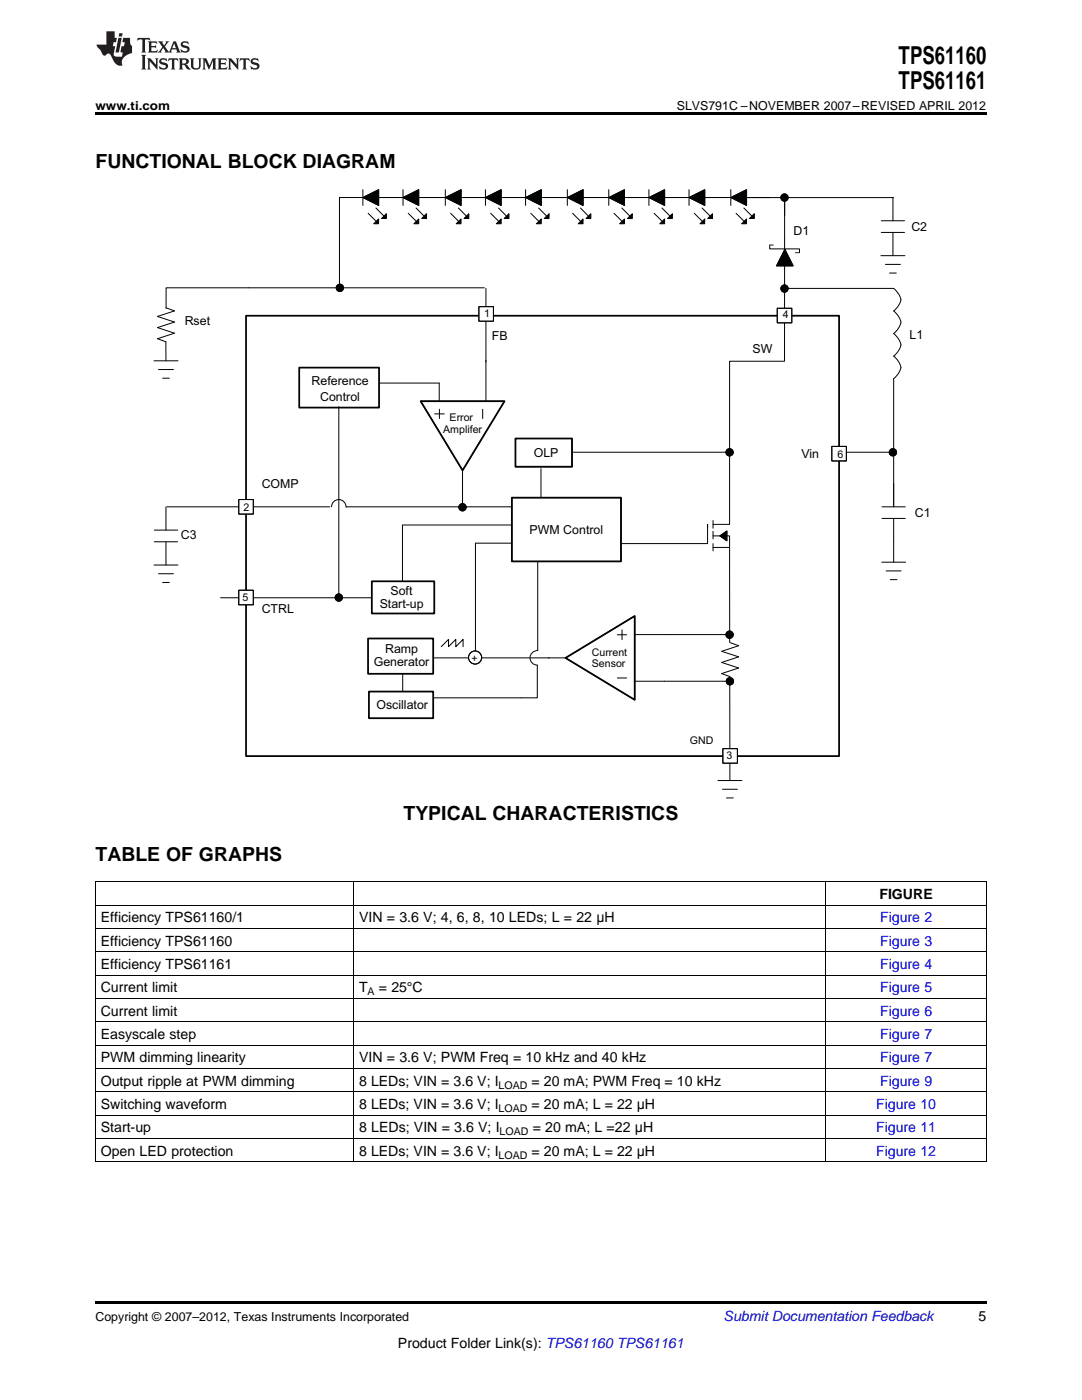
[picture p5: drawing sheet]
<svg xmlns="http://www.w3.org/2000/svg" width="216mm" height="279mm" viewBox="0 0 216 279" stroke-linecap="round" stroke-linejoin="round" font-family="sans-serif">
<g fill="#231f20">
<path d="M27.5 7.6l-.1 .5 .4-.2h.6v.1v2.1l-.2 .4h1l-.3-.4v-2.1l.1-.1h.5l.5 .2-.2-.5zM29.5 8.3l.2 .3v1.5l-.2 .4h1.8l.2-.6a1.04 1.04 0 0 1-1.3 .2v-.7h.6l.3 .2v-.6l-.3 .2h-.6v-.6l.8-.1 .4 .3-.2-.5zM31.5 8.3l.9 1.1-.9 1.1h.8l-.2-.2 .5-.7 .4 .7-.2 .2h1.5l-.1-.2 .1-.4h.9l.1 .4-.2 .2h1l-.3-.3-.7-1.9h-.5l-.9 2-.8-1 .9-1h-.8l.1 .3-.3 .5-.4-.6 .2-.2zM34.7 8.6l.4 1h-.7zM36.3 8.4a.63 .63 0 0 0-.2 .7 .63 .63 0 0 0 .6 .4l.6 .2 .1 .2a.75 .75 0 0 1-.7 .4 .75 .75 0 0 1-.6-.5l.1 .7 .1-.1a1.11 1.11 0 0 0 1.5-.6 1.13 1.13 0 0 0-1.2-.8l-.1-.4a1.04 1.04 0 0 1 1.2 .2l-.2-.5-.1 .1-.5-.2zM28.2 10.9l.2 .4v2.2l-.2 .4h1l-.3-.4v-2.2l.3-.4zM29.3 11.6l.3 .4v1.5l-.3 .4h.8l-.2-.4v-1.3l1.5 1.7v-1.9l.2-.4h-.7l.2 .4v.9l-1.1-1.3zM32 11.8a.62 .62 0 0 0-.2 .7 .62 .62 0 0 0 .6 .4l.6 .1 .1 .3a.76 .76 0 0 1-.7 .3 .76 .76 0 0 1-.6-.4l.1 .7 .1-.1a1.11 1.11 0 0 0 1.5-.6 1.13 1.13 0 0 0-1.2-.8l-.1-.4a1.04 1.04 0 0 1 1.2 .2l-.2-.6-.1 .1-.5-.1zM33.7 11.6l-.2 .6a.61 .61 0 0 1 .8-.3v1.6l-.2 .4h.9l-.2-.4v-1.6a.63 .63 0 0 1 .8 .3l-.2-.6zM35.6 11.6l.3 .4v1.5l-.3 .4h1l-.2-.2v-.8l.5 .2a.76 .76 0 0 0 1.2 .7l-1-1a.58 .58 0 0 0 .6-.5 .58 .58 0 0 0-.5-.6zM36.4 11.9h.1a.45 .45 0 0 1 .5 .1 .45 .45 0 0 1 .1 .5l-.7 .2zM37.9 11.6l.2 .2a2.17 2.17 0 0 0 .3 1.9 .99 .99 0 0 0 1.6-.6v-1.1l.2-.4h-.7l.2 .2a1.92 1.92 0 0 1-.2 1.8 .6 .6 0 0 1-.9-.5v-1.1l.2-.4zM40.4 11.6l.2 .4v1.5l-.2 .4h.7l-.2-.4v-1.4l.8 1.8 .8-1.8v1.4l-.2 .4h.9l-.2-.4v-1.5l.2-.4h-.8l-.6 1.5-.6-1.5zM43.4 11.6l.2 .4v1.5l-.2 .4h1.8l.2-.6a1.04 1.04 0 0 1-1.3 .1v-.6h.5l.4 .2v-.6l-.4 .2h-.5v-.7h.8l.3 .3-.1-.6zM45.5 11.6l.2 .4v1.5l-.2 .4h.7l-.2-.4v-1.3l1.5 1.7v-1.9l.2-.4h-.7l.2 .4v.9l-1.1-1.3zM47.9 11.6l-.1 .6a.61 .61 0 0 1 .8-.3v1.6l-.3 .4h1l-.3-.4 .1-1.6a.63 .63 0 0 1 .7 .3l-.1-.6zM50.2 11.8a.62 .62 0 0 0-.2 .7 .62 .62 0 0 0 .6 .4l.6 .1 .2 .3a.76 .76 0 0 1-.8 .3 .76 .76 0 0 1-.6-.4l.1 .7 .2-.1a1.11 1.11 0 0 0 1.5-.6 1.13 1.13 0 0 0-1.3-.8l-.1-.4a1.04 1.04 0 0 1 1.2 .2l-.1-.6-.2 .1-.5-.1z"/>
<path d="M21.2 6.3v2.6h-1.9l.1 .4 .7 .9a.91 .91 0 0 0 1 .8 .56 .56 0 0 1 .5-.3 .56 .56 0 0 1 .5 .3l.4 .8a1.53 1.53 0 0 0 1.9 1.2 1.54 1.54 0 0 1 1-2.1l.9-.3v-1.4a1.52 1.52 0 0 1-.3-1.6h-1.4l-.2 .8h.5l-.2 .8h-.4l-.2 1v.2l.4 .1-.2 .8a1.93 1.93 0 0 1-1.6-.3l.3-1.8h-.5l.2-.8h.4l.2-.8h-.4v-1.3zM23.6 7.6l-.6 2.9h.7l.6-2.9zM23.8 6.6l-.1 .7h.6l.2-.7z"/>
</g>
<path d="M74.7 76.5h12.9M92.3 90.3v10.8M44 119.3h30.5M102.1 104.8h-21.8v12.3M141.2 105.2v-.5v3.8h-2.8M142.3 103.9v1.5M142.3 106v1.6M142.3 108.5v1.4M80.4 134.1v5.4M85.2 139.3h18.7M85.4 131.3h24.2" fill="none" stroke="#010202" stroke-width=".2"/>
<path d="M49.1 63h118.3v87.9h-118.3z" fill="none" stroke="#010202" stroke-width=".35"/>
<path d="M143.6 106.9l1.4-.9v1.9z" fill="#010202"/>
<path d="M142.3 106.9h3.3v5.4M142.3 109.3h3.3M143.6 106.9l1.4-.9v1.9zM145.6 101.6v3.1h-3.3" fill="none" stroke="#010202" stroke-width=".2"/>
<path d="M112.8 131.3l13.8-8.4v16.8z" fill="#fff"/>
<path d="M109.4 131.3h3.5M112.8 131.3l13.8-8.4v16.8zM123.2 135.3h1.8M123.2 126.7h1.8M124.1 125.7v1.9M126.6 136h6M126.7 126.6h5.9" fill="none" stroke="#010202" stroke-width=".2"/>
<path d="M112.8 131.3l13.8-8.4v16.8z" fill="none" stroke="#010202" stroke-width=".35"/>
<path d="M73.4 127.4h13v7.1h-13z" fill-rule="evenodd" fill="#fff"/>
<path d="M73.4 127.4h13v7.1h-13z" fill="none" stroke="#010202" stroke-width=".35"/>
<path d="M73.6 138h12.8v5.3h-12.8z" fill-rule="evenodd" fill="#fff"/>
<path d="M73.6 138h12.8v5.3h-12.8z" fill="none" stroke="#010202" stroke-width=".35"/>
<path d="M66.2 101.1a1.45 1.45 0 0 1 1.4-1.4 1.45 1.45 0 0 1 1.5 1.5M88 129.1l1.5-1.5v1.5l1.4-1.5v1.5l1.5-1.5v1.5" fill="none" stroke="#010202" stroke-width=".2"/>
<path d="M102.9 87.5h11.2v5.6h-11.2z" fill-rule="evenodd" fill="#fff"/>
<path d="M102.9 87.5h11.2v5.6h-11.2zM30.7 112.8h4.8M30.8 105.8h4.6M30.8 108.1h4.6M31.6 114.5h3M32.4 116.2h1.4M33.1 101.1v4.7M33.1 108.1v4.7" fill="none" stroke="#010202" stroke-width=".2"/>
<path d="M102.9 87.5h11.2v5.6h-11.2z" fill="none" stroke="#010202" stroke-width=".35"/>
<path d="M178.3 57.6h1.5v18h-1.5z" fill-rule="evenodd" fill="#fff"/>
<path d="M178.3 57.6l.7 .6a1.98 1.98 0 0 1 0 3.2l-.7 .7 .7 .6a1.99 1.99 0 0 1 0 3.2l-.7 .7 .7 .7a1.99 1.99 0 0 1 0 3.1l-.7 .7 .7 .7a1.99 1.99 0 0 1 0 3.1l-.7 .7M107.9 93.5v5.8M114.1 90.3h31.5M123.9 108.5h14.5M145.6 112.3v43.5M132.6 136h13.1M132.6 126.6h13" fill="none" stroke="#010202" stroke-width=".2"/>
<path d="M144 128.3h3.4v6.7h-3.4z" fill-rule="evenodd" fill="#fff"/>
<path d="M102.1 108.4h-7.2v22.9M145.7 128.3l1.7 .6-3.4 1.1 3.4 1.1-3.4 1.1 3.4 1.1-3.4 1.1 1.7 .6" fill="none" stroke="#010202" stroke-width=".2"/>
<circle cx="94.8" cy="131.2" r="1.31" fill="#fff"/>
<g fill="none" stroke="#010202" stroke-width=".2">
<path d="M107.3 112v17.8a1.45 1.45 0 0 0-1.5 1.4 1.45 1.45 0 0 0 1.4 1.5v6.6h-3.3"/>
<circle cx="94.8" cy="131.2" r="1.31"/>
</g>
<path d="M59.7 73.4h15.9v7.9h-15.9z" fill-rule="evenodd" fill="#fff"/>
<path d="M59.7 73.4h15.9v7.9h-15.9z" fill="none" stroke="#010202" stroke-width=".35"/>
<path d="M129.5 39.4l3.1-1.5v3.1z" fill="#010202"/>
<path d="M124.8 39.4h12.5M129.5 39.4l3.1-1.5v3.1zM129.5 37.9v3.1M132.1 41.5l1.7 1.7" fill="none" stroke="#010202" stroke-width=".2"/>
<path d="M133.2 43.6l1-.9v.9z" fill="#010202"/>
<path d="M130.5 42.6l1.7 1.7M133.2 43.6l1-.9v.9z" fill="none" stroke="#010202" stroke-width=".2"/>
<path d="M132.6 43.7v1h-.9z" fill="#010202"/>
<path d="M132.6 43.7v1h-.9z" fill="none" stroke="#010202" stroke-width=".2"/>
<path d="M137.5 39.4l3.1-1.5v3.1z" fill="#010202"/>
<path d="M132.8 39.4h12.5M137.5 39.4l3.1-1.5v3.1zM137.5 37.9v3.1M140.1 41.5l1.7 1.7" fill="none" stroke="#010202" stroke-width=".2"/>
<path d="M142.2 42.7v.9h-1z" fill="#010202"/>
<path d="M138.5 42.6l1.7 1.7M142.2 42.7v.9h-1z" fill="none" stroke="#010202" stroke-width=".2"/>
<path d="M140.6 43.7v1h-.9z" fill="#010202"/>
<path d="M140.6 43.7v1h-.9z" fill="none" stroke="#010202" stroke-width=".2"/>
<path d="M121.5 39.4l3.1-1.5v3.1z" fill="#010202"/>
<path d="M116.8 39.4h12.5M121.5 39.4l3.1-1.5v3.1zM121.5 37.9v3.1M124.1 41.5l1.7 1.7" fill="none" stroke="#010202" stroke-width=".2"/>
<path d="M125.2 43.6l1-.9v.9z" fill="#010202"/>
<path d="M122.5 42.6l1.7 1.7M125.2 43.6l1-.9v.9z" fill="none" stroke="#010202" stroke-width=".2"/>
<path d="M124.6 43.7v1h-1z" fill="#010202"/>
<path d="M124.6 43.7v1h-1z" fill="none" stroke="#010202" stroke-width=".2"/>
<path d="M145.8 39.4l3.2-1.5v3.1z" fill="#010202"/>
<path d="M141.2 39.4h12.4M145.8 39.4l3.2-1.5v3.1zM145.8 37.9v3.1M148.4 41.5l1.7 1.7" fill="none" stroke="#010202" stroke-width=".2"/>
<path d="M149.6 43.6l.9-.9v.9z" fill="#010202"/>
<path d="M146.9 42.6l1.7 1.7M149.6 43.6l.9-.9v.9z" fill="none" stroke="#010202" stroke-width=".2"/>
<path d="M149 43.7v1h-1z" fill="#010202"/>
<path d="M149 43.7v1h-1z" fill="none" stroke="#010202" stroke-width=".2"/>
<path d="M96.9 39.4l3.1-1.5v3.1z" fill="#010202"/>
<path d="M92.2 39.4h12.5M96.9 39.4l3.1-1.5v3.1zM96.9 37.9v3.1M99.5 41.5l1.7 1.7" fill="none" stroke="#010202" stroke-width=".2"/>
<path d="M100.6 43.6l1-.9v.9z" fill="#010202"/>
<path d="M97.9 42.6l1.7 1.7M100.6 43.6l1-.9v.9z" fill="none" stroke="#010202" stroke-width=".2"/>
<path d="M100 43.7v1h-1z" fill="#010202"/>
<path d="M100 43.7v1h-1z" fill="none" stroke="#010202" stroke-width=".2"/>
<path d="M104.9 39.4l3.1-1.5v3.1z" fill="#010202"/>
<path d="M100.2 39.4h12.5M104.9 39.4l3.1-1.5v3.1zM104.9 37.9v3.1M107.5 41.5l1.7 1.7" fill="none" stroke="#010202" stroke-width=".2"/>
<path d="M108.6 43.6l1-.9v.9z" fill="#010202"/>
<path d="M105.9 42.6l1.7 1.7M108.6 43.6l1-.9v.9z" fill="none" stroke="#010202" stroke-width=".2"/>
<path d="M108 43.7v1h-1z" fill="#010202"/>
<path d="M108 43.7v1h-1z" fill="none" stroke="#010202" stroke-width=".2"/>
<path d="M88.9 39.4l3.1-1.5v3.1z" fill="#010202"/>
<path d="M84.2 39.4h12.5M88.9 39.4l3.1-1.5v3.1zM88.9 37.9v3.1M91.5 41.5l1.7 1.7" fill="none" stroke="#010202" stroke-width=".2"/>
<path d="M92.6 43.6l1-.9v.9z" fill="#010202"/>
<path d="M89.9 42.6l1.7 1.7M92.6 43.6l1-.9v.9z" fill="none" stroke="#010202" stroke-width=".2"/>
<path d="M92 43.7v1h-1z" fill="#010202"/>
<path d="M92 43.7v1h-1z" fill="none" stroke="#010202" stroke-width=".2"/>
<path d="M113.2 39.4l3.1-1.5v3.1z" fill="#010202"/>
<path d="M108.5 39.4h12.5M113.2 39.4l3.1-1.5v3.1zM113.2 37.9v3.1M115.8 41.5l1.7 1.7" fill="none" stroke="#010202" stroke-width=".2"/>
<path d="M116.9 43.6l1-.9v.9z" fill="#010202"/>
<path d="M114.3 42.6l1.7 1.7M116.9 43.6l1-.9v.9z" fill="none" stroke="#010202" stroke-width=".2"/>
<path d="M116.3 43.7v1h-.9z" fill="#010202"/>
<path d="M116.3 43.7v1h-.9z" fill="none" stroke="#010202" stroke-width=".2"/>
<path d="M80.4 39.4l3.2-1.5v3.1z" fill="#010202"/>
<path d="M75.7 39.4h12.5M80.4 39.4l3.2-1.5v3.1zM80.4 37.9v3.1M83 41.5l1.7 1.7" fill="none" stroke="#010202" stroke-width=".2"/>
<path d="M84.2 43.6l.9-.9v.9z" fill="#010202"/>
<path d="M81.5 42.6l1.7 1.7M84.2 43.6l.9-.9v.9z" fill="none" stroke="#010202" stroke-width=".2"/>
<path d="M83.6 43.7v1h-1z" fill="#010202"/>
<path d="M83.6 43.7v1h-1z" fill="none" stroke="#010202" stroke-width=".2"/>
<path d="M72.4 39.4l3.2-1.5v3.1z" fill="#010202"/>
<path d="M67.7 39.4h12.5M72.4 39.4l3.2-1.5v3.1zM72.4 37.9v3.1M75 41.5l1.7 1.7" fill="none" stroke="#010202" stroke-width=".2"/>
<path d="M76.1 43.6l1-.9v.9z" fill="#010202"/>
<path d="M73.5 42.6l1.7 1.7M76.1 43.6l1-.9v.9z" fill="none" stroke="#010202" stroke-width=".2"/>
<path d="M75.5 43.7v1h-.9z" fill="#010202"/>
<path d="M75.5 43.7v1h-.9zM33.3 101.1h32.5M92.3 101.1h21" fill="none" stroke="#010202" stroke-width=".2"/>
<path d="M83.9 80.1h16.8l-8.4 13.8z" fill="#fff"/>
<path d="M87.6 76.5v3.5M97 71.9v8.2M83.9 80.1h16.8l-8.4 13.8zM86.7 82.6h2M87.7 81.7v1.8M96.3 81.7v1.8" fill="none" stroke="#010202" stroke-width=".2"/>
<path d="M83.9 80.1h16.8l-8.4 13.8z" fill="none" stroke="#010202" stroke-width=".35"/>
<path d="M47.6 99.7h2.9v2.9h-2.9z" fill-rule="evenodd" fill="#fff"/>
<path d="M97 57.6v14.6M47.6 99.7h2.9v2.9h-2.9z" fill="none" stroke="#010202" stroke-width=".2"/>
<path d="M95.6 61.2h2.9v2.9h-2.9z" fill-rule="evenodd" fill="#fff"/>
<path d="M67.7 39.4v18h28.9M49.6 57.4h18.1M95.6 61.2h2.9v2.9h-2.9z" fill="none" stroke="#010202" stroke-width=".2"/>
<path d="M31.4 61.4h3.4v6.8h-3.4z" fill-rule="evenodd" fill="#fff"/>
<g fill="none" stroke="#010202" stroke-width=".2">
<path d="M149.3 39.4h7.3M156.6 39.3v3.7M178.2 39.4v4.7M49.6 57.4h-16.5v4.1M156.5 57.6h21.8M175.8 51h4.8M175.8 44.1h4.7M175.8 46.4h4.7M176.7 52.8h3M177.5 54.5h1.3M178.2 46.4v4.6M30.7 72h4.8"/>
<path d="M31.6 73.7h3M32.4 75.5h1.4M33.1 68.2v3.8M33.1 61.4l1.7 .7-3.4 1.1 3.4 1.1-3.4 1.1 3.4 1.1-3.4 1.1 1.7 .6M178.3 96.5v4.6M175.9 112.2h4.8M176 101.1h4.6M176 103.5h4.6M176.8 113.9h3M177.6 115.7h1.4M178.3 103.5v4.6"/>
</g>
<path d="M102.1 99.3h21.8v12.7h-21.8z" fill-rule="evenodd" fill="#fff"/>
<path d="M156.6 39.3l-.1 32.8h-10.9v29.5M102.1 99.3h21.8v12.7h-21.8z" fill="none" stroke="#010202" stroke-width=".2"/>
<path d="M102.1 99.3h21.8v12.7h-21.8z" fill="none" stroke="#010202" stroke-width=".35"/>
<path d="M155.1 61.5h2.9v2.9h-2.9z" fill-rule="evenodd" fill="#fff"/>
<path d="M156.6 39.4h21.7M155.1 61.5h2.9v2.9h-2.9zM178.3 75.6v25.5M167.4 90.3h10.9" fill="none" stroke="#010202" stroke-width=".2"/>
<path d="M166 89.1h2.9v2.9h-2.9z" fill-rule="evenodd" fill="#fff"/>
<path d="M166 89.1h2.9v2.9h-2.9z" fill="none" stroke="#010202" stroke-width=".2"/>
<path d="M74.2 116h12.5v6.4h-12.5z" fill-rule="evenodd" fill="#fff"/>
<path d="M74.2 116h12.5v6.4h-12.5z" fill="none" stroke="#010202" stroke-width=".35"/>
<path d="M67.6 81.2v38.1" fill="none" stroke="#010202" stroke-width=".2"/>
<path d="M47.6 117.8h2.9v2.9h-2.9z" fill-rule="evenodd" fill="#fff"/>
<path d="M47.6 117.8h2.9v2.9h-2.9zM69.1 101.1h23.2M143.3 155.8h4.7M144.2 157.5h2.9M145 159.2h1.3" fill="none" stroke="#010202" stroke-width=".2"/>
<path d="M144.2 149.4h2.9v2.9h-2.9z" fill-rule="evenodd" fill="#fff"/>
<path d="M178.3 108.1v4.1M144.2 149.4h2.9v2.9h-2.9z" fill="none" stroke="#010202" stroke-width=".2"/>
<circle cx="67.8" cy="57.4" r=".73" fill="#010202"/>
<circle cx="67.8" cy="57.4" r=".73" fill="none" stroke="#010202" stroke-width=".2"/>
<circle cx="156.5" cy="39.4" r=".73" fill="#010202"/>
<circle cx="156.5" cy="39.4" r=".73" fill="none" stroke="#010202" stroke-width=".2"/>
<circle cx="156.5" cy="57.6" r=".73" fill="#010202"/>
<circle cx="156.5" cy="57.6" r=".73" fill="none" stroke="#010202" stroke-width=".2"/>
<circle cx="178.2" cy="90.3" r=".73" fill="#010202"/>
<circle cx="178.2" cy="90.3" r=".73" fill="none" stroke="#010202" stroke-width=".2"/>
<circle cx="92.3" cy="101.2" r=".73" fill="#010202"/>
<circle cx="92.3" cy="101.2" r=".73" fill="none" stroke="#010202" stroke-width=".2"/>
<circle cx="67.6" cy="119.3" r=".73" fill="#010202"/>
<circle cx="67.6" cy="119.3" r=".73" fill="none" stroke="#010202" stroke-width=".2"/>
<circle cx="145.6" cy="90.3" r=".73" fill="#010202"/>
<circle cx="145.6" cy="90.3" r=".73" fill="none" stroke="#010202" stroke-width=".2"/>
<circle cx="145.6" cy="126.7" r=".73" fill="#010202"/>
<circle cx="145.6" cy="126.7" r=".73" fill="none" stroke="#010202" stroke-width=".2"/>
<circle cx="145.6" cy="136" r=".73" fill="#010202"/>
<circle cx="145.6" cy="136" r=".73" fill="none" stroke="#010202" stroke-width=".2"/>
<path d="M156.6 49.8l1.7 3.3h-3.3z" fill-rule="evenodd" fill="#010202"/>
<path d="M153.6 48.9v.8h5.9v.7M156.6 49.8l1.7 3.3h-3.3z" fill="none" stroke="#010202" stroke-width=".2"/>
<path d="M153.6 48.9h.8M158.7 50.4h.8" fill="none" stroke="#231f20" stroke-width=".2"/>
<path d="M19 22.5h177.8v.5h-177.8zM19 259.7h177.8v.5h-177.8z" fill="#000"/>
<g fill="none" stroke="#000" stroke-width=".2">
<path d="M19 176h177.8M19.1 176v55.9M70.5 176v55.9M164.8 176v55.9M196.8 176v55.9M19 199.3h177.8M19 194.6h177.8M19 190h177.8M19 185.3h177.8M19 180.6h177.8M19 217.9h177.8M19 213.2h177.8"/>
<path d="M19 208.6h177.8M19 203.9h177.8M19 231.9h177.8M19 227.2h177.8M19 222.5h177.8"/>
</g>
<g font-size="4.9">
<text x="179.3" y="12.8">TPS61160</text>
<text x="179.3" y="17.8">TPS61161</text>
</g>
<g font-size="3.9">
<text x="19" y="33.5">FUNCTIONAL BLOCK DIAGRAM</text>
<text x="80.5" y="163.7">TYPICAL CHARACTERISTICS</text>
<text x="19" y="171.8">TABLE OF GRAPHS</text>
</g>
<g font-size="2.8">
<text x="175.5" y="179.4">FIGURE</text>
<text x="20.1" y="184.1">Efficiency TPS61160/1</text>
<text x="71.6" y="184.1">VIN = 3.6 V; 4, 6, 8, 10 LEDs; L = 22 μH</text>
<text x="20.1" y="188.7">Efficiency TPS61160</text>
<text x="20.1" y="193.4">Efficiency TPS61161</text>
<text x="20.1" y="198">Current limit</text>
<text x="20.1" y="202.7">Current limit</text>
<text x="71.6" y="198">T</text>
<text x="75.6" y="198">= 25°C</text>
<text x="20.1" y="207.4">Easyscale step</text>
<text x="20.1" y="212">PWM dimming linearity</text>
<text x="71.6" y="212">VIN = 3.6 V; PWM Freq = 10 kHz and 40 kHz</text>
<text x="20.1" y="216.7">Output ripple at PWM dimming</text>
<text x="20.1" y="221.3">Switching waveform</text>
<text x="71.6" y="216.7">8 LEDs; VIN = 3.6 V; I</text>
<text x="71.6" y="221.3">8 LEDs; VIN = 3.6 V; I</text>
<text x="106.1" y="216.7">= 20 mA; PWM Freq = 10 kHz</text>
<text x="106.1" y="221.3">= 20 mA; L = 22 μH</text>
<text x="20.1" y="226">Start-up</text>
<text x="71.6" y="226">8 LEDs; VIN = 3.6 V; I</text>
<text x="106.3" y="226">= 20 mA; L =22 μH</text>
<text x="20.1" y="230.6">Open LED protection</text>
<text x="71.6" y="230.6">8 LEDs; VIN = 3.6 V; I</text>
<text x="106.1" y="230.6">= 20 mA; L = 22 μH</text>
<text x="195.3" y="263.6">5</text>
<text x="79.4" y="269">Product Folder Link(s): TPS61160 TPS61161</text>
</g>
<g font-size="2.8" fill="#00f">
<text x="175.6" y="184.1">Figure 2</text>
<text x="175.6" y="188.7">Figure 3</text>
<text x="175.6" y="193.4">Figure 4</text>
<text x="175.6" y="198">Figure 5</text>
<text x="175.6" y="202.7">Figure 6</text>
<text x="175.6" y="207.4">Figure 7</text>
<text x="175.6" y="212">Figure 7</text>
<text x="174.8" y="221.3">Figure 10</text>
<text x="175.6" y="216.7">Figure 9</text>
<text x="174.8" y="226">Figure 11</text>
<text x="174.8" y="230.6">Figure 12</text>
</g>
<text font-size="2.8" fill="#0000c8" x="144.4" y="263.6">Submit Documentation Feedback</text>
<g font-size="2.5">
<text x="19" y="21.9">www.ti.com</text>
<text x="135" y="21.9">SLVS791C –NOVEMBER 2007–REVISED APRIL 2012</text>
<text x="19" y="263.6">Copyright © 2007–2012, Texas Instruments Incorporated</text>
</g>
<g font-size="2.5" fill="#010202">
<text x="158.3" y="46.9">D1</text>
<text x="181.9" y="46.2">C2</text>
<text x="36.8" y="64.9">Rset</text>
<text x="98.2" y="67.8">FB</text>
<text x="150.2" y="70.5">SW</text>
<text x="181.5" y="67.7">L1</text>
<text x="62.2" y="76.9">Reference</text>
<text x="63.9" y="79.9">Control</text>
<text x="106.5" y="91.3">OLP</text>
<text x="159.9" y="91.4">Vin</text>
<text x="52.2" y="97.4">COMP</text>
<text x="36.1" y="107.5">C3</text>
<text x="105.7" y="106.5">PWM Control</text>
<text x="182.5" y="103.1">C1</text>
<text x="77.9" y="118.8">Soft</text>
<text x="52.2" y="122.4">CTRL</text>
<text x="75.8" y="121.3">Start-up</text>
<text x="76.8" y="130.4">Ramp</text>
<text x="74.6" y="132.9">Generator</text>
<text x="75.1" y="141.4">Oscillator</text>
</g>
<g font-size="2.1" fill="#010202">
<text x="96.6" y="63.2">1</text>
<text x="156.2" y="63.6">4</text>
<text x="89.7" y="83.9">Error</text>
<text x="88.4" y="86.4">Amplifer</text>
<text x="167.1" y="91.5">6</text>
<text x="48.6" y="102">2</text>
<text x="48.4" y="119.9">5</text>
<text x="118.1" y="130.9">Current</text>
<text x="94.1" y="132.2">+</text>
<text x="118.1" y="133.2">Sensor</text>
<text x="137.7" y="148.5">GND</text>
<text x="145" y="151.4">3</text>
</g>
<g font-size="2.1">
<text x="73.3" y="198.6">A</text>
<text x="99.5" y="217.2">LOAD</text>
<text x="99.5" y="221.9">LOAD</text>
<text x="99.7" y="226.6">LOAD</text>
<text x="99.5" y="231.2">LOAD</text>
</g>
</svg>
